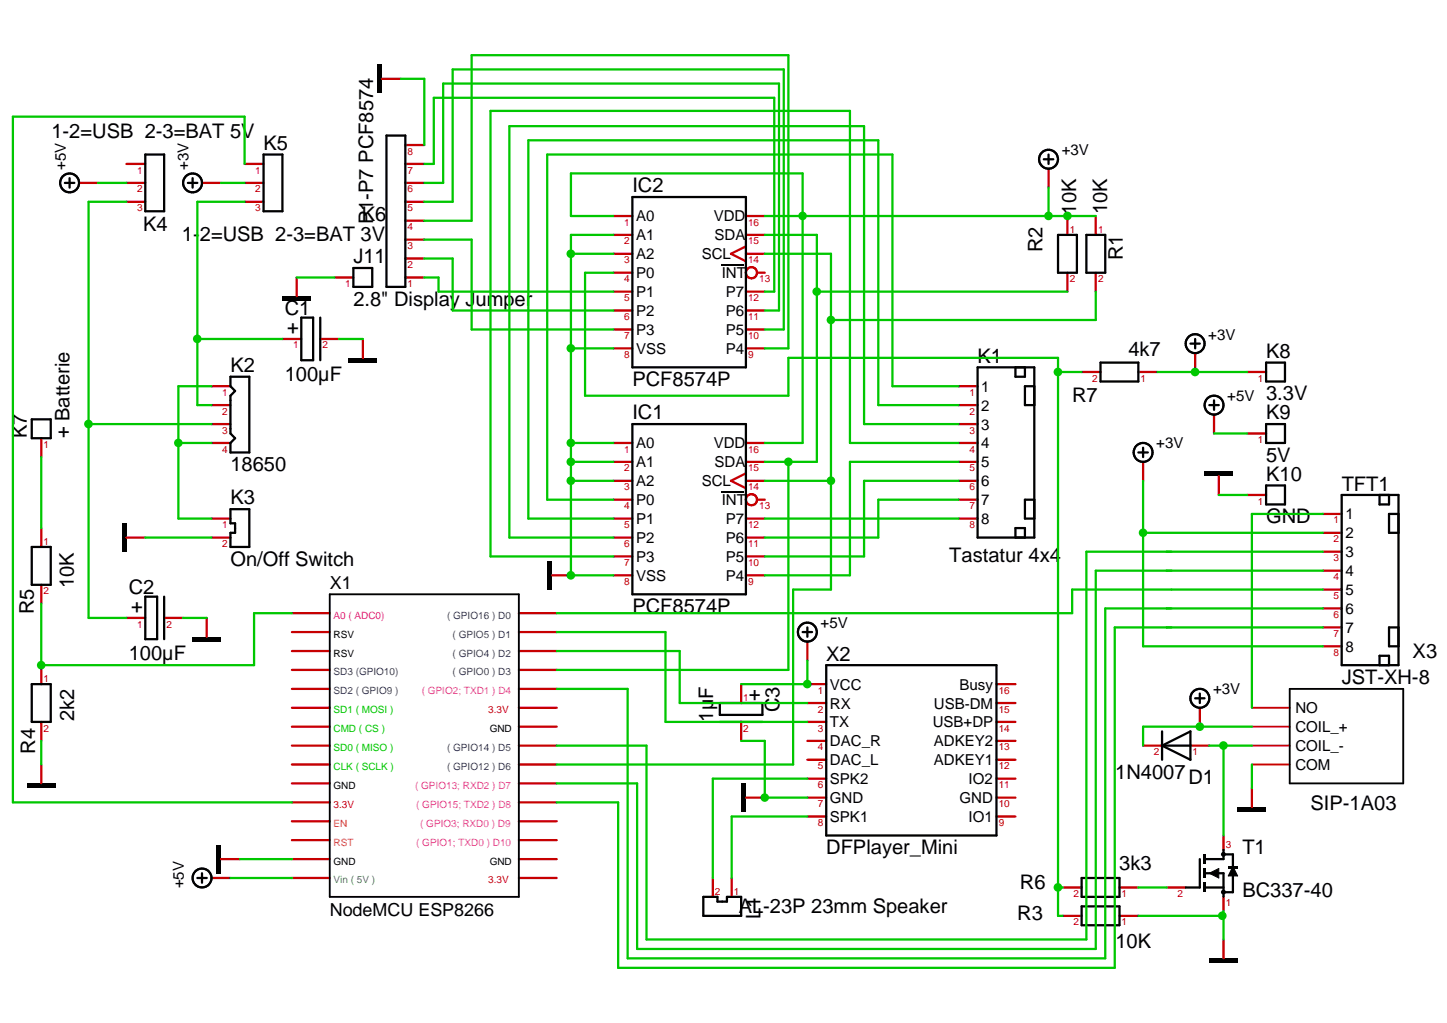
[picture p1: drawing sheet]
<svg xmlns="http://www.w3.org/2000/svg" width="297mm" height="210mm" viewBox="0 0 297 210" stroke-linecap="round" stroke-linejoin="round" font-family="sans-serif">
<g fill="#000">
<path d="M77.4 13.3h1v5.8h-1zM58 60.8h5.8v1h-5.8zM71.6 73.4h5.8v1h-5.8zM247.3 96.7h5.8v1h-5.8zM25 107.4h1v5.8h-1zM112.3 115.1h1v5.9h-1zM39.5 130.7h5.9v.9h-5.9zM5.5 160.7h5.9v1h-5.9zM44.4 173.4h1v5.8h-1zM152.1 160.7h1v5.9h-1zM247 178.2h.5v1.9h-.5zM247 175.3h.5v1.9h-.5z"/>
<path d="M252.2 177.7h1.9v.5h-1.9zM254.1 165.6h5.8v1h-5.8zM253.1 177.8l1 1.9h-2zM247 181.1h.5v2h-.5zM248.2 196.6h5.9v1h-5.9zM248.2 179.2l2-1v1.9z"/>
<circle cx="251.1" cy="175.3" r=".5"/>
<circle cx="251.1" cy="183" r=".51"/>
</g>
<g fill="none" stroke="#c70000" stroke-width=".47">
<path d="M78.4 16.2h3.9M16.2 37.5h3.9M26 33.6h3.8M26 37.5h3.8M41.5 37.5h3.9M50.2 33.6h3.9M50.2 37.5h3.9M83.2 29.8h3.9M83.2 33.6h3.9M83.2 37.5h3.9M215.2 34.6v3.9M26 41.4h3.8"/>
<path d="M50.2 41.4h3.9M60.9 56.9v3.9M68.7 56.9h3.8M83.2 56.9h3.9M83.2 41.4h3.9M83.2 45.3h3.9M83.2 49.2h3.9M83.2 53h3.9M125.9 44.3h3.9M125.9 48.2h3.9M125.9 52.1h3.9M125.9 56h3.9"/>
<path d="M125.9 59.8h3.9M153.1 44.3h3.9M153.1 48.2h3.9M153.1 52.1h3.9M153.1 50.5l-3 1.6 3 1.5M153.1 59.8h3.9M155.4 56h1.6M219.1 44.3v3.9M219.1 56v3.8M224.9 44.3v3.9M224.9 56v3.8M43.4 79.2h3.9"/>
<path d="M58 69.6h3.8M65.7 69.6h3.9M74.5 69.6v3.8M125.9 63.7h3.9M125.9 67.6h3.9M125.9 71.5h3.9M153.1 63.7h3.9M153.1 67.6h3.9M153.1 71.5h3.9M196.8 79.2h3.9M222 76.3h3.9M233.7 76.3h3.9"/>
<path d="M245.3 72.5v3.8M256 76.3h3.9M8.5 89.9v3.9M43.4 90.9h3.9M43.4 87h3.9M43.4 83.1h3.9M125.9 90.9h3.9M125.9 94.8h3.9M125.9 98.7h3.9M153.1 90.9h3.9M153.1 94.8h3.9M153.1 98.7h3.9"/>
<path d="M153.1 97.1l-3 1.6 3 1.5M196.8 90.9h3.9M196.8 87h3.9M196.8 83.1h3.9M196.8 94.8h3.9M196.8 98.7h3.9M234.7 94.8v3.9M249.2 85.1v3.8M250.2 97.7v3.9M256 88.9h3.9M8.5 108.4v3.8M8.5 120v3.9"/>
<path d="M26 110.3h3.8M43.4 110.3h3.9M43.4 106.4h3.9M113.3 118h3.9M125.9 110.3h3.9M125.9 106.4h3.9M125.9 118h3.9M125.9 102.5h3.9M125.9 114.2h3.9M153.1 110.3h3.9M153.1 106.4h3.9M153.1 118h3.9"/>
<path d="M153.1 114.2h3.9M155.4 102.5h1.6M196.8 106.4h3.9M196.8 102.5h3.9M256 101.6h3.9M271.5 117.1h3.9M271.5 113.2h3.9M271.5 109.3h3.9M271.5 105.5h3.9M8.5 136.5v3.9M26 126.8h3.8M33.7 126.8h3.9"/>
<path d="M42.4 126.8v3.9M59.9 137.5h7.8M59.9 133.6h7.8M59.9 129.7h7.8M59.9 125.8h7.8M106.5 137.5h7.8M106.5 133.6h7.8M106.5 129.7h7.8M106.5 125.8h7.8M165.7 131.6v3.9M271.5 132.6h3.9M271.5 128.7h3.9"/>
<path d="M271.5 124.8h3.9M271.5 121h3.9M8.5 148.1v3.9M8.5 156.9v3.8M59.9 153h7.8M59.9 156.9h7.8M59.9 149.1h7.8M59.9 145.2h7.8M59.9 141.4h7.8M106.5 153h7.8M106.5 156.9h7.8M106.5 149.1h7.8"/>
<path d="M106.5 145.2h7.8M106.5 141.4h7.8M152.1 140.4v3.9M152.1 148.1v3.9M165.7 159.8h3.9M165.7 155.9h3.9M165.7 152h3.9M165.7 148.1h3.9M165.7 144.3h3.9M165.7 140.4h3.9M204.6 159.8h3.8M204.6 155.9h3.8"/>
<path d="M204.6 152h3.8M204.6 148.1h3.8M204.6 144.3h3.8M204.6 140.4h3.8M234.7 153h3.8M244.4 153h3.8M246.3 145.2v3.9M45.4 176.3h3.8M59.9 176.3h7.8M59.9 172.4h7.8M59.9 168.5h7.8M59.9 164.6h7.8"/>
<path d="M59.9 160.7h7.8M106.5 176.3h7.8M106.5 172.4h7.8M106.5 168.5h7.8M106.5 164.6h7.8M106.5 160.7h7.8M153.1 163.7h3.9M165.7 163.7h3.9M165.7 167.5h3.9M204.6 163.7h3.8M204.6 167.5h3.8M251.2 171.4v3.1"/>
<path d="M257 161.7v3.9M43.4 180.1h3.9M59.9 180.1h7.8M106.5 180.1h7.8M146.3 180.1v3.9M150.2 180.1v3.9M218.1 182.1h3.9M218.1 187.9h3.9M229.8 182.1h3.9M229.8 187.9h3.9M239.5 182.1h3.9M251.2 183.9v3"/>
<path d="M251.2 192.8v3.8"/>
<circle cx="154.3" cy="56" r="1.14"/>
<circle cx="154.3" cy="102.5" r="1.14"/>
</g>
<g fill="none" stroke="#000" stroke-width=".47">
<path d="M13.3 37.5h2M14.3 36.6v1.9M29.8 31.7h3.9v11.6h-3.9zM38.6 37.5h1.9M39.5 36.6v1.9M54.1 31.7h3.9v11.6h-3.9zM79.3 27.8h3.9v31.1h-3.9zM214.3 32.7h1.9M215.2 31.7v1.9M72.5 55h3.9v3.9h-3.9zM129.8 40.4h23.3v35h-23.3zM217.2 48.2h3.9v7.8h-3.9z"/>
<path d="M223 48.2h3.9v7.8h-3.9zM47.3 77.3h3.9v15.5h-3.9v-1.9l1-1-1-1v-7.7l1-1-1-1zM61.8 65.2h2.5v8.7h-2.5zM65.7 65.2v8.7M200.7 75.4h11.6v34.9h-11.6zM208.4 75.4v1.9h2v-1.9M212.3 79.2h-1.9v3.9h1.9M225.9 74.4h7.8v3.9h-7.8zM244.4 70.5h1.9M245.3 69.6v1.9M259.9 74.4h3.9v3.9h-3.9zM6.5 86h3.9v3.9h-3.9z"/>
<path d="M129.8 87h23.3v34.9h-23.3zM233.7 92.8h1.9M234.7 91.9v1.9M248.2 83.1h2M249.2 82.1v2M259.9 87h3.9v3.9h-3.9zM259.9 99.6h3.9v3.9h-3.9zM6.5 112.2h3.9v7.8h-3.9zM47.3 104.5h3.9v7.7h-3.9v-2.9h1v-1.9h-1zM208.4 110.3v-1.9h2v1.9M212.3 102.5h-1.9v3.9h1.9M275.4 101.6h11.7v34.9h-11.7z"/>
<path d="M283.2 101.6v1.9h1.9v-1.9M287.1 105.5h-2v3.8h2M29.8 122.4h2.5v8.7h-2.5zM33.7 122.4v8.7M164.8 129.7h1.9M165.7 128.7v2M169.6 136.5h35v34.9h-35zM283.2 136.5v-1.9h1.9v1.9M287.1 128.7h-2v3.9h2M6.5 140.4h3.9v7.7h-3.9zM147.8 148.1h8.7M147.8 144.3h8.7v2.4h-8.7z"/>
<path d="M238.5 150.1v5.8M238.5 153l5.9-2.9v5.8zM238.5 153h5.9M245.3 143.3h2M246.3 142.3v2M41.5 179.2v1.9M246.3 176.3v5.8h-2.9M247.3 179.2h3.9v4.8M251.2 174.3v2h-3.9M251.2 175.3h1.9v7.8h-1.9M40.5 180.1h1.9M144.4 184h2.9v1h1.9v-1h2.9v3.9h-7.7z"/>
<path d="M222 180.1h7.8v3.9h-7.8zM222 186h7.8v3.8h-7.8zM247.3 182.1h3.9"/>
<circle cx="14.3" cy="37.5" r="1.94"/>
<circle cx="39.5" cy="37.5" r="1.94"/>
<circle cx="215.2" cy="32.7" r="1.94"/>
<circle cx="245.3" cy="70.5" r="1.94"/>
<circle cx="234.7" cy="92.8" r="1.95"/>
<circle cx="249.2" cy="83.1" r="1.94"/>
<circle cx="165.7" cy="129.7" r="1.94"/>
<circle cx="246.3" cy="143.3" r="1.94"/>
<circle cx="41.5" cy="180.1" r="1.94"/>
</g>
<path d="M257 156.9h7.8M257 153h7.8M257 149.1h7.8M257 145.2h7.8" fill="none" stroke="#c70000" stroke-width=".38"/>
<path d="M67.7 121.9h38.8v62.1h-38.8zM264.8 141.4h23.3v19.3h-23.3z" fill="none" stroke="#000" stroke-width=".38"/>
<path d="M248.2 179.2l2-1v1.9zM253.1 177.8l1 1.9h-2z" fill="none" stroke="#000" stroke-width=".21"/>
<path d="M148.1 54.4h4.6M148.1 101h4.6" fill="none" stroke="#000" stroke-width=".32"/>
<circle cx="251.1" cy="153" r=".89" fill="#00c700"/>
<path d="M8.5 93.8v14.6M59.9 125.8h-7.7v10.7M248.2 153h8.8M251.2 153v18.4M233.7 182.1h5.8" fill="none" stroke="#00c700" stroke-width=".47"/>
<circle cx="8.5" cy="136.5" r=".88" fill="#00c700"/>
<path d="M87.1 37.5h3.9v-20.4h68.9v46.6h-2.9M87.1 33.6h1.9v-13.5h69.9v39.7h-1.9M50.2 41.4h-9.7v41.7h2.9M87.1 45.3h9.7v-34h65v60.2h-4.8M87.1 49.2h9.7v18.4h29.1M87.1 41.4h5.8v-27.2h68v53.4h-3.9M87.1 53h5.8v10.7h33M87.1 56.9h2.9v2.9h35.9M40.5 69.6h17.5M8.5 123.9v12.6h43.7" fill="none" stroke="#00c700" stroke-width=".47"/>
<g fill="#00c700">
<circle cx="40.5" cy="69.5" r=".89"/>
<circle cx="217.2" cy="182.1" r=".89"/>
</g>
<path d="M218.1 182.1h-.9v5.8h.9" fill="none" stroke="#00c700" stroke-width=".47"/>
<circle cx="217.2" cy="76.3" r=".89" fill="#00c700"/>
<path d="M50.2 33.6v-9.7h-47.6v140.7h57.3M125.9 56h-5.8v25.2h41.7v-7.8h55.4v108.7M217.2 76.3h4.8M271.5 105.5h-14.5v39.7" fill="none" stroke="#00c700" stroke-width=".47"/>
<circle cx="18.2" cy="87" r=".89" fill="#00c700"/>
<path d="M26 41.4h-7.8v85.4h7.8M18.2 87h25.2" fill="none" stroke="#00c700" stroke-width=".47"/>
<circle cx="36.6" cy="90.9" r=".88" fill="#00c700"/>
<g fill="none" stroke="#00c700" stroke-width=".47">
<path d="M157 52.1h13.6M224.9 59.8v5.9h-54.3M43.4 79.2h-6.8v27.2h6.8M196.8 79.2h-13.6v-47.5h-70.9v70.8h13.6M36.6 90.9h6.8M196.8 83.1h-16.5v-54.3h-71.8v77.6h17.4M196.8 90.9h-22.3v-68.1h-73.8v91.4h25.2M196.8 87h-19.4v-61.1h-72.8v84.4h21.3M196.8 98.7h-19.4v15.5h-20.4M196.8 94.8h-22.3v23.2h-17.5M157 106.4h39.8M196.8 102.5h-16.5v7.8h-23.3"/>
<path d="M271.5 117.1h-46.6v77.6h-94.1v-34h-16.5M271.5 113.2h-48.5v79.6h-90.3v-39.8h-18.4M114.3 129.7h22.3v18.4h29.1M114.3 133.6h25.2v10.7h26.2M271.5 128.7h-42.7v69.9h-101.9v-34h-12.6M271.5 124.8h-44.6v71.8h-98.1v-55.2h-14.5M271.5 121h-51.4v4.8h-105.8"/>
</g>
<circle cx="170.6" cy="65.6" r=".88" fill="#00c700"/>
<path d="M170.6 52.1v13.6" fill="none" stroke="#00c700" stroke-width=".47"/>
<circle cx="170.6" cy="98.6" r=".88" fill="#00c700"/>
<path d="M157 48.2h10.7M167.7 59.8h51.4M170.6 65.7v55.3h-7.8v35.9h-48.5M157 98.7h13.6" fill="none" stroke="#00c700" stroke-width=".47"/>
<circle cx="167.7" cy="59.8" r=".88" fill="#00c700"/>
<path d="M167.7 48.2v46.6h-5.9M114.3 137.5h47.5" fill="none" stroke="#00c700" stroke-width=".47"/>
<circle cx="161.8" cy="94.8" r=".89" fill="#00c700"/>
<path d="M157 94.8h4.8v42.7" fill="none" stroke="#00c700" stroke-width=".47"/>
<circle cx="165.7" cy="140.4" r=".89" fill="#00c700"/>
<path d="M20.1 37.5h5.9M249.2 88.9h6.8M165.7 135.5v4.9h-13.6M165.7 159.8h-19.4v20.3M234.7 149.1v3.9M165.7 167.5h-15.5v12.6M47.3 180.1h12.6" fill="none" stroke="#00c700" stroke-width=".47"/>
<circle cx="246.3" cy="149.1" r=".89" fill="#00c700"/>
<path d="M234.7 149.1h22.3" fill="none" stroke="#00c700" stroke-width=".47"/>
<circle cx="245.3" cy="76.3" r=".89" fill="#00c700"/>
<path d="M237.6 76.3h18.4" fill="none" stroke="#00c700" stroke-width=".47"/>
<circle cx="219.1" cy="44.3" r=".89" fill="#00c700"/>
<path d="M164.8 35.6h-47.6v8.7h8.7M215.2 44.3h9.7" fill="none" stroke="#00c700" stroke-width=".47"/>
<circle cx="164.8" cy="44.3" r=".88" fill="#00c700"/>
<path d="M45.4 37.5h4.8M164.8 35.6v8.7h-7.8" fill="none" stroke="#00c700" stroke-width=".47"/>
<circle cx="215.2" cy="44.3" r=".88" fill="#00c700"/>
<path d="M215.2 38.5v5.8h-50.4v46.6h-7.8" fill="none" stroke="#00c700" stroke-width=".47"/>
<circle cx="234.6" cy="109.3" r=".88" fill="#00c700"/>
<path d="M60.9 56.9h7.8M234.7 98.7v33.9h36.8M234.7 109.3h36.8" fill="none" stroke="#00c700" stroke-width=".47"/>
<circle cx="157" cy="163.7" r=".88" fill="#00c700"/>
<path d="M152.1 152h4.9v11.7M257 156.9v4.8M251.2 187.9v4.9M251.2 186.9l-.3 .6" fill="none" stroke="#00c700" stroke-width=".47"/>
<circle cx="250.9" cy="187.9" r=".89" fill="#00c700"/>
<path d="M82.3 16.2h4.8v13.6M250.2 101.6h5.8M8.5 152v4.9M233.7 187.9h17.5M250.9 187.5v.4" fill="none" stroke="#00c700" stroke-width=".47"/>
<circle cx="117.2" cy="71.5" r=".88" fill="#00c700"/>
<path d="M117.2 52.1v19.4h8.7" fill="none" stroke="#00c700" stroke-width=".47"/>
<circle cx="117.2" cy="52.1" r=".89" fill="#00c700"/>
<path d="M117.2 48.2v3.9h8.7" fill="none" stroke="#00c700" stroke-width=".47"/>
<circle cx="117.2" cy="90.9" r=".88" fill="#00c700"/>
<path d="M117.2 48.2h8.7M69.6 69.6h4.9M117.2 71.5v19.4h8.7M29.8 110.3h13.6M37.6 126.8h4.8" fill="none" stroke="#00c700" stroke-width=".47"/>
<circle cx="117.2" cy="94.8" r=".89" fill="#00c700"/>
<path d="M117.2 90.9v3.9h8.7" fill="none" stroke="#00c700" stroke-width=".47"/>
<circle cx="117.2" cy="98.6" r=".89" fill="#00c700"/>
<path d="M117.2 94.8v3.9h8.7" fill="none" stroke="#00c700" stroke-width=".47"/>
<circle cx="117.2" cy="118" r=".89" fill="#00c700"/>
<path d="M117.2 98.7v19.3h8.7M49.2 176.3h10.7M157 163.7h8.7" fill="none" stroke="#00c700" stroke-width=".47"/>
<g font-size="4.1">
<text x="10.6" y="28.3">1-2=USB 2-3=BAT 5V</text>
<text x="54.1" y="30.7">K5</text>
<text x="129.8" y="39.5">IC2</text>
<text x="29.4" y="47.3">K4</text>
<text x="74.3" y="45.4">K6</text>
<text x="76.6" y="46" transform="rotate(-90 76.6 46)">P1-P7 PCF8574</text>
<text x="220.9" y="44" transform="rotate(-90 220.9 44)">10K</text>
<text x="227.3" y="44" transform="rotate(-90 227.3 44)">10K</text>
<text x="37.4" y="49.4">1-2=USB 2-3=BAT 3V</text>
<text x="72.5" y="54">J11</text>
<text x="214" y="51.8" transform="rotate(-90 214 51.8)">R2</text>
<text x="230.5" y="53.4" transform="rotate(-90 230.5 53.4)">R1</text>
<text x="58.5" y="64.7">C1</text>
<text x="72.5" y="62.7">2.8&quot; Display Jumper</text>
<text x="58.9" y="68.6">+</text>
<text x="47.3" y="76.3">K2</text>
<text x="200.7" y="74.6">K1</text>
<text x="231.6" y="73">4k7</text>
<text x="259.9" y="73.4">K8</text>
<text x="58.5" y="78.3">100µF</text>
<text x="129.8" y="79.2">PCF8574P</text>
<text x="220.1" y="82.5">R7</text>
<text x="259.9" y="82.1">3.3V</text>
<text x="5.5" y="89.9" transform="rotate(-90 5.5 89.9)">K7</text>
<text x="14.3" y="89.9" transform="rotate(-90 14.3 89.9)">+ Batterie</text>
<text x="129.8" y="86">IC1</text>
<text x="259.9" y="86">K9</text>
<text x="259.9" y="94.7">5V</text>
<text x="47.3" y="96.7">18650</text>
<text x="259.9" y="98.6">K10</text>
<text x="275.4" y="100.8">TFT1</text>
<text x="47.3" y="103.5">K3</text>
<text x="259.9" y="107.4">GND</text>
<text x="47.3" y="116.1">On/Off Switch</text>
<text x="194.9" y="115.3">Tastatur 4x4</text>
<text x="15.1" y="120.7" transform="rotate(-90 15.1 120.7)">10K</text>
<text x="26.4" y="121.9">C2</text>
<text x="26.9" y="125.8">+</text>
<text x="129.8" y="125.8">PCF8574P</text>
<text x="6.9" y="126" transform="rotate(-90 6.9 126)">R5</text>
<text x="26.4" y="135.5">100µF</text>
<text x="169.6" y="135.7">X2</text>
<text x="290" y="135.1">X3</text>
<text x="156.1" y="143.8" transform="rotate(-90 156.1 143.8)">+</text>
<text x="275.4" y="140.3">JST-XH-8</text>
<text x="15.2" y="148" transform="rotate(-90 15.2 148)">2k2</text>
<text x="146.4" y="148.1" transform="rotate(-90 146.4 148.1)">1µF</text>
<text x="160" y="146.1" transform="rotate(-90 160 146.1)">C3</text>
<text x="7.2" y="154.6" transform="rotate(-90 7.2 154.6)">R4</text>
<text x="228.9" y="159.9">1N4007D1</text>
<text x="269" y="166.3">SIP-1A03</text>
<text x="169.6" y="175.2">DFPlayer_Mini</text>
<text x="229.8" y="178.5">3k3</text>
<text x="255" y="175.3">T1</text>
<text x="209.4" y="182.5">R6</text>
<text x="255" y="184">BC337-40</text>
<text x="151.6" y="187.2">AL-23P 23mm Speaker</text>
<text x="156.1" y="188.6" transform="rotate(-90 156.1 188.6)">L1</text>
<text x="208.8" y="188.8">R3</text>
<text x="229" y="194.5">10K</text>
</g>
<g font-size="3.7">
<text x="67.7" y="120.9">X1</text>
<text x="67.7" y="187.9">NodeMCU ESP8266</text>
</g>
<g font-size="3.1">
<text x="13.5" y="34.8" transform="rotate(-90 13.5 34.8)">+5V</text>
<text x="38.7" y="34.8" transform="rotate(-90 38.7 34.8)">+3V</text>
<text x="218" y="31.9">+3V</text>
<text x="130.6" y="45.4">A0</text>
<text x="146.5" y="45.4">VDD</text>
<text x="130.6" y="53.2">A2</text>
<text x="130.6" y="49.3">A1</text>
<text x="144.1" y="53.2">SCL</text>
<text x="146.7" y="49.3">SDA</text>
<text x="130.6" y="57.1">P0</text>
<text x="148.1" y="57.1">INT</text>
<text x="130.6" y="64.9">P2</text>
<text x="130.6" y="61">P1</text>
<text x="149" y="61">P7</text>
<text x="149" y="64.9">P6</text>
<text x="130.6" y="68.7">P3</text>
<text x="149" y="68.7">P5</text>
<text x="248" y="69.7">+3V</text>
<text x="130.6" y="72.6">VSS</text>
<text x="149" y="72.6">P4</text>
<text x="201.4" y="80.4">1</text>
<text x="251.9" y="82.3">+5V</text>
<text x="201.4" y="88.1">3</text>
<text x="201.4" y="84.2">2</text>
<text x="130.6" y="95.9">A1</text>
<text x="130.6" y="92">A0</text>
<text x="146.5" y="92">VDD</text>
<text x="146.7" y="95.9">SDA</text>
<text x="201.4" y="95.9">5</text>
<text x="201.4" y="92">4</text>
<text x="237.4" y="92">+3V</text>
<text x="130.6" y="99.8">A2</text>
<text x="144.1" y="99.8">SCL</text>
<text x="201.4" y="99.8">6</text>
<text x="130.6" y="107.5">P1</text>
<text x="130.6" y="103.7">P0</text>
<text x="148.1" y="103.7">INT</text>
<text x="149" y="107.5">P7</text>
<text x="201.4" y="107.5">8</text>
<text x="201.4" y="103.7">7</text>
<text x="276.2" y="106.6">1</text>
<text x="130.6" y="111.4">P2</text>
<text x="149" y="111.4">P6</text>
<text x="276.2" y="110.4">2</text>
<text x="130.6" y="119.2">VSS</text>
<text x="130.6" y="115.3">P3</text>
<text x="149" y="115.3">P5</text>
<text x="149" y="119.2">P4</text>
<text x="276.2" y="118.2">4</text>
<text x="276.2" y="114.3">3</text>
<text x="276.2" y="126">6</text>
<text x="276.2" y="122.1">5</text>
<text x="168.4" y="128.9">+5V</text>
<text x="276.2" y="129.9">7</text>
<text x="276.2" y="133.7">8</text>
<text x="170.4" y="141.5">VCC</text>
<text x="197" y="141.5">Busy</text>
<text x="249" y="142.5">+3V</text>
<text x="170.4" y="149.3">TX</text>
<text x="170.4" y="145.4">RX</text>
<text x="191.5" y="149.3">USB+DP</text>
<text x="191.7" y="145.4">USB-DM</text>
<text x="265.9" y="146.3">NO</text>
<text x="170.4" y="153.1">DAC_R</text>
<text x="191.7" y="153.1">ADKEY2</text>
<text x="265.9" y="154.1">COIL_-</text>
<text x="265.9" y="150.2">COIL_+</text>
<text x="170.4" y="160.9">SPK2</text>
<text x="170.4" y="157">DAC_L</text>
<text x="191.7" y="157">ADKEY1</text>
<text x="198.8" y="160.9">IO2</text>
<text x="265.9" y="158">COM</text>
<text x="170.4" y="164.8">GND</text>
<text x="197" y="164.8">GND</text>
<text x="170.4" y="168.7">SPK1</text>
<text x="198.8" y="168.7">IO1</text>
<text x="37.7" y="182.3" transform="rotate(-90 37.7 182.3)">+5V</text>
</g>
<g font-size="2.1" fill="#c70000">
<text x="28.1" y="35.6">1</text>
<text x="52.4" y="35.6">1</text>
<text x="83.7" y="31.7">8</text>
<text x="83.7" y="35.6">7</text>
<text x="28.1" y="39.5">2</text>
<text x="52.4" y="39.5">2</text>
<text x="83.7" y="39.5">6</text>
<text x="28.1" y="43.4">3</text>
<text x="52.4" y="43.4">3</text>
<text x="83.7" y="43.4">5</text>
<text x="83.7" y="47.2">4</text>
<text x="128.1" y="46.3">1</text>
<text x="153.6" y="46.3">16</text>
<text x="219.6" y="47.7">1</text>
<text x="225.4" y="47.7">1</text>
<text x="83.7" y="51.1">3</text>
<text x="128.1" y="50.2">2</text>
<text x="153.6" y="50.2">15</text>
<text x="70.8" y="58.9">1</text>
<text x="83.7" y="55">2</text>
<text x="83.7" y="58.9">1</text>
<text x="128.1" y="57.9">4</text>
<text x="128.1" y="54">3</text>
<text x="153.6" y="54">14</text>
<text x="155.9" y="57.9">13</text>
<text x="219.6" y="57.9">2</text>
<text x="225.4" y="57.9">2</text>
<text x="128.1" y="65.7">6</text>
<text x="128.1" y="61.8">5</text>
<text x="153.6" y="61.8">12</text>
<text x="153.6" y="65.7">11</text>
<text x="60.2" y="71.5">1</text>
<text x="66.2" y="71.5">2</text>
<text x="128.1" y="69.6">7</text>
<text x="153.6" y="69.6">10</text>
<text x="128.1" y="73.4">8</text>
<text x="153.6" y="73.4">9</text>
<text x="45.6" y="81.2">1</text>
<text x="199" y="81.2">1</text>
<text x="224.2" y="78.3">2</text>
<text x="234.1" y="78.3">1</text>
<text x="258.2" y="78.3">1</text>
<text x="45.6" y="89">3</text>
<text x="45.6" y="85.1">2</text>
<text x="199" y="89">3</text>
<text x="199" y="85.1">2</text>
<text x="8.9" y="91.9">1</text>
<text x="45.6" y="92.9">4</text>
<text x="128.1" y="92.9">1</text>
<text x="153.6" y="92.9">16</text>
<text x="199" y="92.9">4</text>
<text x="258.2" y="90.9">1</text>
<text x="128.1" y="100.6">3</text>
<text x="128.1" y="96.7">2</text>
<text x="153.6" y="96.7">15</text>
<text x="153.6" y="100.6">14</text>
<text x="199" y="100.6">6</text>
<text x="199" y="96.7">5</text>
<text x="128.1" y="104.5">4</text>
<text x="155.9" y="104.5">13</text>
<text x="199" y="104.5">7</text>
<text x="258.2" y="103.5">1</text>
<text x="273.7" y="107.4">1</text>
<text x="8.9" y="111.8">1</text>
<text x="45.6" y="112.3">2</text>
<text x="45.6" y="108.4">1</text>
<text x="128.1" y="112.3">6</text>
<text x="128.1" y="108.4">5</text>
<text x="153.6" y="108.4">12</text>
<text x="153.6" y="112.3">11</text>
<text x="199" y="108.4">8</text>
<text x="273.7" y="111.3">2</text>
<text x="128.1" y="116.1">7</text>
<text x="153.6" y="116.1">10</text>
<text x="273.7" y="119">4</text>
<text x="273.7" y="115.2">3</text>
<text x="8.9" y="122">2</text>
<text x="128.1" y="120">8</text>
<text x="153.6" y="120">9</text>
<text x="273.7" y="122.9">5</text>
<text x="28.1" y="128.8">1</text>
<text x="34.2" y="128.8">2</text>
<text x="273.7" y="130.7">7</text>
<text x="273.7" y="126.8">6</text>
<text x="273.7" y="134.6">8</text>
<text x="8.9" y="139.9">1</text>
<text x="152.6" y="143.8">1</text>
<text x="167.9" y="142.3">1</text>
<text x="205" y="142.3">16</text>
<text x="167.9" y="146.2">2</text>
<text x="205" y="146.2">15</text>
<text x="8.9" y="150.1">2</text>
<text x="152.6" y="150.1">2</text>
<text x="167.9" y="154">4</text>
<text x="167.9" y="150.1">3</text>
<text x="205" y="154">13</text>
<text x="205" y="150.1">14</text>
<text x="236.8" y="154.9">2</text>
<text x="244.8" y="154.9">1</text>
<text x="167.9" y="161.7">6</text>
<text x="167.9" y="157.9">5</text>
<text x="205" y="161.7">11</text>
<text x="205" y="157.9">12</text>
<text x="167.9" y="165.6">7</text>
<text x="205" y="165.6">10</text>
<text x="167.9" y="169.5">8</text>
<text x="205" y="169.5">9</text>
<text x="251.6" y="174">3</text>
<text x="146.8" y="183.6">2</text>
<text x="150.7" y="183.6">1</text>
<text x="220.3" y="184.1">2</text>
<text x="230.3" y="184.1">1</text>
<text x="241.7" y="184.1">2</text>
<text x="251.6" y="185.8">1</text>
<text x="220.3" y="189.9">2</text>
<text x="230.3" y="189.9">1</text>
</g>
<g font-size="2.1">
<text x="68.5" y="130.8">RSV</text>
<text x="68.5" y="134.7">RSV</text>
<text x="100.5" y="150.2">GND</text>
<text x="68.5" y="161.9">GND</text>
<text x="68.5" y="177.4">GND</text>
<text x="100.5" y="177.4">GND</text>
</g>
<text font-size="2.1" fill="#bd05bd" x="68.5" y="126.9">A0 ( ADC0)</text>
<g font-size="2.1" fill="#00f">
<text x="91.8" y="126.9">( GPIO16 ) D0</text>
<text x="92.9" y="130.8">( GPIO5 ) D1</text>
<text x="92.9" y="134.7">( GPIO4 ) D2</text>
<text x="68.5" y="142.5">SD2 ( GPIO9 )</text>
<text x="68.5" y="138.6">SD3 (GPIO10)</text>
<text x="92.9" y="138.6">( GPIO0 ) D3</text>
<text x="91.8" y="154.1">( GPIO14 ) D5</text>
<text x="91.8" y="158">( GPIO12 ) D6</text>
</g>
<g font-size="2.1" fill="#f0f">
<text x="86.6" y="142.5">( GPIO2; TXD1 ) D4</text>
<text x="85.2" y="161.9">( GPIO13; RXD2 ) D7</text>
<text x="85.4" y="165.8">( GPIO15; TXD2 ) D8</text>
<text x="85.4" y="173.5">( GPIO1; TXD0 ) D10</text>
<text x="86.3" y="169.6">( GPIO3; RXD0 ) D9</text>
</g>
<g font-size="2.1" fill="#00c700">
<text x="68.5" y="146.3">SD1 ( MOSI )</text>
<text x="68.5" y="154.1">SD0 ( MISO )</text>
<text x="68.5" y="150.2">CMD ( CS )</text>
<text x="68.5" y="158">CLK ( SCLK )</text>
</g>
<g font-size="2.1" fill="#f00">
<text x="100.2" y="146.3">3.3V</text>
<text x="68.5" y="165.8">3.3V</text>
<text x="100.2" y="181.3">3.3V</text>
</g>
<g font-size="2.1" fill="#ff8000">
<text x="68.5" y="173.5">RST</text>
<text x="68.5" y="169.6">EN</text>
</g>
<text font-size="2.1" fill="#009696" x="68.5" y="181.3">Vin ( 5V )</text>
</svg>
